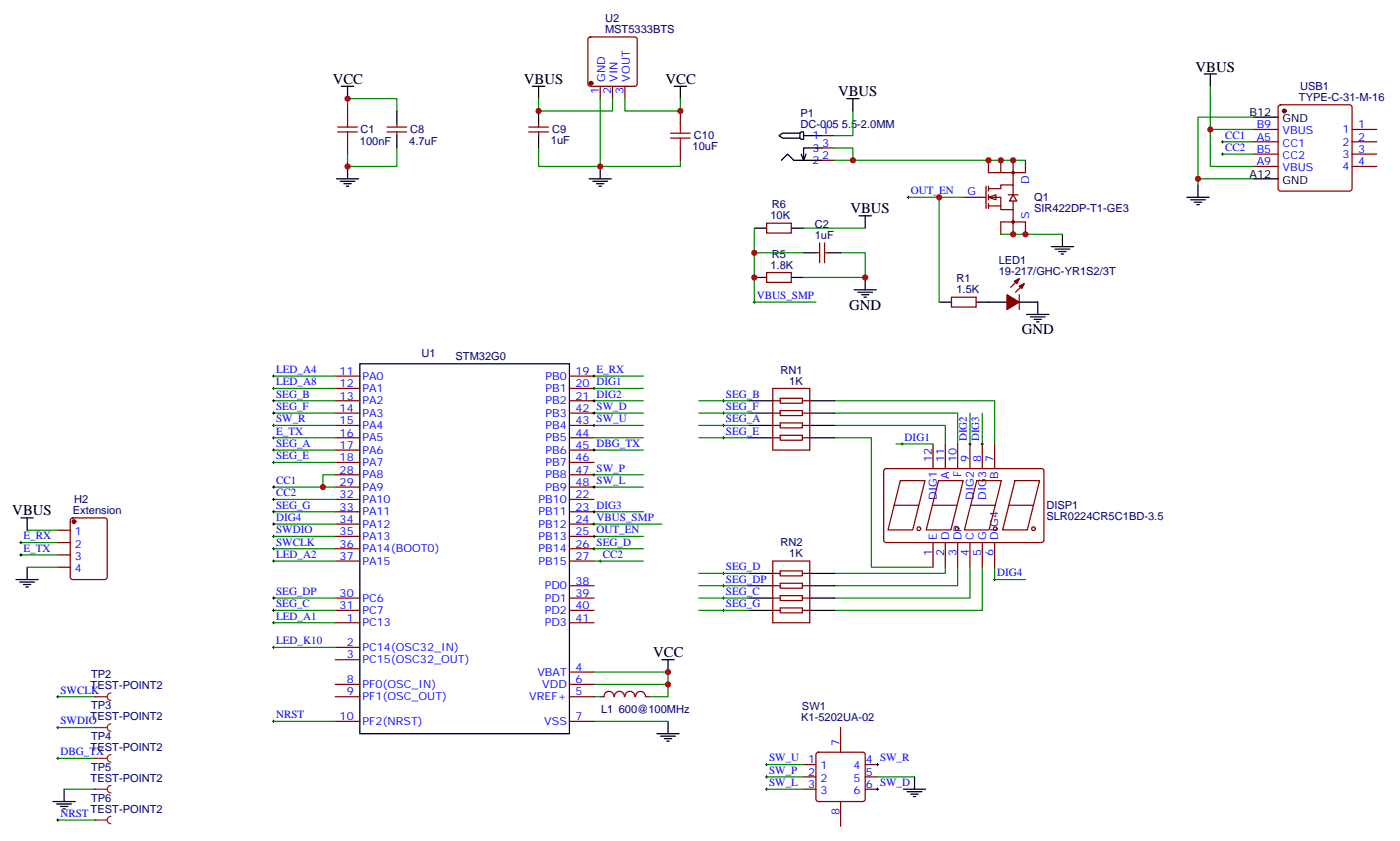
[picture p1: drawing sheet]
<svg xmlns="http://www.w3.org/2000/svg" width="401mm" height="241mm" viewBox="0 0 401 241" stroke-linecap="round" stroke-linejoin="round" font-family="sans-serif">
<g fill="none" stroke="#870000" stroke-width=".35">
<path d="M168.5 10.8l.5-.2h12.7l.5 .2 .2 .5v12.7l-.2 .5-.5 .2h-12.7l-.5-.2-.2-.5v-12.7zM99.5 30v3.5M110.8 37.7h5.6M110.8 36.3h5.6M113.6 35.3v1M113.6 37.7v1.1M151.3 37.7h5.7M151.3 36.3h5.7M154.2 35.3v1M154.2 37.7v1.1M171.8 24.7v3.5M175.3 24.7v3.5"/>
<path d="M178.9 24.7v3.5M194.7 31.8v3.5M235.3 38.8h3.5M358.8 37h7M366.1 30.2l.4-.2h19.8l.5 .2 .2 .5v23.3l-.2 .5-.5 .2h-19.8l-.5-.3-.2-.4v-23.3zM387 37h7.1M99.5 40.6v3.5M194.7 42.3v3.6M235.3 45.9h3.5M235.3 42.3h3.5M358.8 44.1h7M358.8 40.6h7"/>
<path d="M358.8 47.6h7M387 44.1h7.1M387 40.6h7.1M387 47.6h7.1M96 107.6h7M96 111.1h7M96 114.7h7M96 118.2h7M163 107.6h7M163 111.1h7M163 114.7h7M163 118.2h7"/>
<path d="M96 121.7h7M96 125.2h7M96 128.8h7M96 132.3h7M96 135.8h7M96 139.3h7M163 121.7h7M163 125.2h7M163 128.8h7M163 132.3h7M163 135.8h7M163 139.3h7"/>
<path d="M16.6 151.7h3.5M16.6 155.2h3.5M16.6 158.8h3.5M20.3 148.4l.5-.2h9.2l.6 .4 .1 16.5-.5 .7h-9.4l-.6-.5-.1-16.4zM96 142.9h7M96 146.4h7M96 149.9h7M96 153.5h7M96 157h7M163 142.9h7M163 146.4h7M163 149.9h7"/>
<path d="M163 153.5h7M163 157h7M16.6 162.3h3.5M96 178.2h7M96 160.5h7M96 171.1h7M96 174.6h7M163 178.2h7M163 160.5h7M163 171.1h7M163 174.6h7M163 167.6h7"/>
<path d="M96 199.3h7M96 185.2h7M96 188.7h7M96 195.8h7M163 199.3h7M163 192.3h7M163 195.8h7M175.7 199.3a1.41 1.41 0 0 0-1.4-1.5 1.41 1.41 0 0 0-1.4 1.5h-1.1M175.9 199.3a1.41 1.41 0 0 1 1.4-1.5 1.41 1.41 0 0 1 1.4 1.5M178.9 199.3a1.41 1.41 0 0 1 1.4-1.5 1.41 1.41 0 0 1 1.4 1.5M181.9 199.3a1.41 1.41 0 0 1 1.4-1.5 1.41 1.41 0 0 1 1.4 1.5M184.9 199.3h1"/>
<path d="M96 206.4h7M163 206.4h7M230 218.7h3.5M233.8 215.4l.4-.2h12.7l.5 .2 .2 .5v12.7l-.2 .5-.5 .2h-12.7l-.5-.2-.2-.5v-12.7zM240.6 208.1v7.1M247.6 218.7h3.6M230 222.2h3.5M230 225.8h3.5M240.6 229.3v7.1M247.6 222.2h3.6M247.6 225.8h3.6"/>
</g>
<g fill="#870000" stroke="#870000" stroke-width=".35">
<circle cx="367.6" cy="31.8" r=".53"/>
<circle cx="169.2" cy="23.8" r=".53"/>
<circle cx="21.2" cy="149.2" r=".53"/>
</g>
<g fill="none" stroke="#000" stroke-width=".35">
<path d="M97.7 24.7h3.5M99.5 24.7v3.5M113.6 31.8v3.5M113.6 38.8v3.5M152.4 24.7h3.5M154.2 24.7v3.5M154.2 31.8v3.5M154.2 38.8v3.5M193 24.7h3.5M194.7 24.7v3.5M223 38.8l1-.7h5v1.4h-5zM229 38.1l.3-.4h.7v2.2h-.7l-.3-.4"/>
<path d="M230 38.8h5.3M242.4 28.2h3.5M244.1 28.2v3.6M344.7 21.2h3.5M346.4 21.2v3.5M358.8 33.5h7M96.3 51.2h6.4M97.4 51.9h4.2M98.4 52.6h2.1M99.1 53.3h.7M99.5 47.6v3.6M168.6 51.2h6.4"/>
<path d="M169.7 51.9h4.2M170.7 52.6h2.2M171.4 53.3h.8M171.8 47.6v3.6M223.7 45.9l1.7-1.8 1.8 1.8h8.1M230.7 44.1l-.7 1.8M235.3 42.3h-5.3v3.6l-.7-1.8M339.7 56.4h6.4M340.8 57.2h4.2M341.8 57.9h2.2M342.5 58.6h.8M342.9 52.9v3.5"/>
<path d="M358.8 51.2h7M300.9 70.6h6.4M302 71.3h4.2M303 72h2.2M303.7 72.7h.7M304.1 67v3.6M103 104.1h60v105.8h-60zM6 148.2h3.5M7.8 148.2v3.5M4.6 165.8h6.3M5.6 166.5h4.3M6.7 167.2h2.1"/>
<path d="M7.4 167.9h.7M7.8 162.3v3.5M189.4 188.7h3.6M191.2 188.7v3.6M188 209.9h6.4M189.1 210.6h4.2M190.1 211.3h2.2M190.9 212h.7M191.2 206.4v3.5M15.2 229.3h6.3M16.2 230h4.3M17.3 230.7h2.1"/>
<path d="M18 231.4h.7M18.3 225.8v3.5M258.6 225.8h6.3M259.6 226.5h4.3M260.7 227.2h2.1M261.4 227.9h.7M261.8 222.2v3.6"/>
</g>
<path d="M96.7 37.7h5.6M96.7 36.3h5.6M99.5 33.5v2.8M99.5 37.7v2.9M191.9 39.5h5.7M191.9 38.1h5.7M194.7 35.3v2.8M194.7 39.5v2.8" fill="none" stroke="#a10000" stroke-width=".35"/>
<g fill="none" stroke="#008700" stroke-width=".35">
<path d="M99.5 30v-1.8h14.1v3.6M154.2 28.2v3.6h21.1v-3.6M171.8 28.2v19.4h22.9v-1.7M178.9 28.2v3.6h15.8v-3.6M244.1 31.8v7h-5.3M346.4 24.7v12.3h12.4M346.4 37v10.6h12.4M358.8 33.5h-15.9v17.7M113.6 42.3v5.3h-14.1v-3.5M154.2 42.3v5.3h17.6M238.8 42.3h5.3v3.6M350 40.6h8.8"/>
<path d="M350 44.1h8.8M358.8 51.2h-15.9v1.7M6 155.2h10.6M6 158.8h10.6M7.8 151.7h8.8M78.3 153.5h17.7M78.3 157h17.7M7.8 162.3h8.8M16.6 199.3h10.6M170 192.3h21.2v7h-5.3M170 199.3h1.8M170 195.8h21.2"/>
<path d="M16.6 217h10.6M16.6 208.1h10.6M170 206.4h21.2M219.4 218.7h10.6M18.3 225.8h8.9M219.4 222.2h10.6M219.4 225.8h10.6M251.2 222.2h10.6"/>
</g>
<g fill="none" stroke="#000" stroke-width=".29">
<path d="M259.6 56.4h.7M260 56.1v.7M349.6 40.6h.7M349.6 44.1h.7M350 40.2v.7M350 43.7v.8M78 157h.7M78 153.5h.7M78.3 153.1v.7M78.3 156.6v.7M16.2 199.3h.7M16.6 199v.7"/>
<path d="M16.2 208.1h.7M16.2 217h.7M16.6 207.8v.7M16.6 216.6v.7M219.1 218.7h.7M219.4 218.4v.7M250.8 218.7h.7M251.2 218.4v.7M219.1 222.2h.7M219.1 225.8h.7M219.4 221.9v.7M219.4 225.4v.7"/>
</g>
<path d="M27.2 199.3h3.5M31.7 198.3a1.06 1.06 0 0 0-1 1 1.06 1.06 0 0 0 1 1.1" fill="none" stroke="#8c2424" stroke-width=".35"/>
<circle cx="27.2" cy="199.3" r=".18" fill="#8c2424"/>
<path d="M27.2 208.1h3.5M31.7 207.1a1.06 1.06 0 0 0-1 1 1.06 1.06 0 0 0 1 1.1" fill="none" stroke="#8c2424" stroke-width=".35"/>
<circle cx="27.2" cy="208.1" r=".18" fill="#8c2424"/>
<path d="M27.2 217h3.5M31.7 215.9a1.06 1.06 0 0 0-1 1.1 1.06 1.06 0 0 0 1 1" fill="none" stroke="#8c2424" stroke-width=".35"/>
<circle cx="27.2" cy="217" r=".18" fill="#8c2424"/>
<path d="M27.2 225.8h3.5M31.7 224.7a1.06 1.06 0 0 0-1 1.1 1.06 1.06 0 0 0 1 1" fill="none" stroke="#8c2424" stroke-width=".35"/>
<circle cx="27.2" cy="225.8" r=".18" fill="#8c2424"/>
<g fill="none" stroke="#000" stroke-width=".29">
<path d="M78 107.6h.7M78 111.1h.7M78.3 107.2v.7M78.3 110.8v.7M169.7 107.6h.7M170 107.2v.7M78 125.2h.7M78 121.7h.7M78 139.3h.7M78.3 121.4v.7M78.3 124.9v.7M78.3 139v.7"/>
<path d="M5.6 158.8h.7M5.6 155.2h.7M6 154.9v.7M6 158.4v.7M78 142.9h.7M78.3 142.5v.7M78 160.5h.7M78 178.2h.7M78.3 160.2v.7M78.3 177.8v.7M171.4 160.5h.8M171.8 160.2v.7"/>
<path d="M78 185.2h.7M78.3 184.9v.7M250.8 225.8h.7M251.2 225.4v.7"/>
</g>
<g fill="none" stroke="#008700" stroke-width=".35">
<path d="M78.3 107.6h17.7M78.3 111.1h17.7M78.3 114.7h17.7M170 107.6h14.1M170 118.2h14.1M170 114.7h14.1M78.3 125.2h17.7M78.3 121.7h17.7M78.3 139.3h17.7M96 135.8h-3.6v3.5M170 128.8h14.1M78.3 149.9h17.7"/>
<path d="M78.3 142.9h17.7M170 146.4h14.1M170 153.5h14.1M78.3 160.5h17.7M78.3 178.2h17.7M170 160.5h14.1M78.3 185.2h17.7"/>
</g>
<path d="M27.2 234.6h3.5M31.7 233.5a1.06 1.06 0 0 0-1 1.1 1.06 1.06 0 0 0 1 1.1" fill="none" stroke="#8c2424" stroke-width=".35"/>
<circle cx="27.2" cy="234.6" r=".18" fill="#8c2424"/>
<g fill="none" stroke="#000" stroke-width=".29">
<path d="M215.5 86.4h.8M215.9 86.1v.7M78 114.7h.7M78 118.2h.7M78.3 114.3v.7M78.3 117.8v.7M169.7 111.1h.7M169.7 114.7h.7M169.7 118.2h.7M170 110.8v.7M170 114.3v.7M170 117.8v.7"/>
<path d="M206.7 114.7h.7M206.7 118.2h.7M207.1 114.3v.7M207.1 117.8v.7M78 128.8h.7M78 132.3h.7M78.3 128.4v.7M78.3 131.9v.7M169.7 121.7h.7M169.7 128.8h.7M169.7 139.3h.7M169.7 135.8h.7"/>
<path d="M170 121.4v.7M170 128.4v.7M170 135.5v.7M170 139v.7M206.7 121.7h.7M206.7 125.2h.7M207.1 121.4v.7M207.1 124.9v.7M257.9 127h.7M258.2 126.6v.8M277.3 127h.7M277.6 126.6v.8"/>
<path d="M280.8 127h.7M281.2 126.6v.8M78 149.9h.7M78 146.4h.7M78.3 146.1v.7M78.3 149.6v.7M169.7 149.9h.7M169.7 146.4h.7M169.7 153.5h.7M169.7 157h.7M170 146.1v.7M170 149.6v.7"/>
<path d="M170 153.1v.7M170 156.6v.7M78 171.1h.7M78 174.6h.7M78.3 170.7v.7M78.3 174.3v.7M206.7 164h.7M206.7 167.6h.7M206.7 171.1h.7M206.7 174.6h.7M207.1 163.7v.7M207.1 167.2v.7"/>
<path d="M207.1 170.7v.7M207.1 174.3v.7M284.3 165.8h.7M284.7 165.5v.7M78 206.4h.7M78.3 206v.7M16.2 234.6h.7M16.6 234.2v.7"/>
</g>
<g fill="none" stroke="#008700" stroke-width=".35">
<path d="M215.9 65.3v21.1h17.6M230 65.3h17.6M240.6 72.3h7v7.1h-17.6M78.3 118.2h17.7M170 111.1h14.1M200 118.2h14.1M200 114.7h14.1M238.8 114.7h45.9v12.3M238.8 118.2h35.3v8.8M277.6 118.2v8.8M281.2 118.2v8.8M78.3 132.3h17.7"/>
<path d="M78.3 128.8h17.7M170 121.7h14.1M170 125.2h14.1M170 139.3h14.1M170 135.8h14.1M200 121.7h14.1M200 125.2h14.1M238.8 121.7h31.8v5.3M238.8 125.2h10.6v37.1h17.7M256.5 127h10.6M78.3 146.4h17.7M170 149.9h19.4"/>
<path d="M170 157h14.1M78.3 174.6h17.7M78.3 171.1h17.7M200 174.6h14.1M200 171.1h14.1M200 167.6h14.1M200 164h14.1M270.6 162.3v1.7h-31.8M274.1 162.3v5.3h-35.3M277.6 162.3v8.8h-38.8M281.2 162.3v12.3h-42.4M284.7 162.3v3.5h8.8"/>
<path d="M78.3 206.4h17.7M16.6 234.6h10.6"/>
</g>
<g fill="none" stroke="#000" stroke-width=".35">
<path d="M215.9 79.4h3.5M215.9 65.3h3.5M226.5 79.4h3.5M226.5 65.3h3.5M245.9 61.7h3.5M247.6 61.7v3.6M247.6 79.4v3.5M244.5 82.9h6.3M245.5 83.6h4.3M246.6 84.3h2.1M247.3 85h.7M214.1 114.7h7.1"/>
<path d="M214.1 118.2h7.1M231.8 114.7h7M231.8 118.2h7M214.1 121.7h7.1M214.1 125.2h7.1M231.8 121.7h7M231.8 125.2h7M214.1 164h7.1M214.1 167.6h7.1M214.1 171.1h7.1M214.1 174.6h7.1M231.8 164h7"/>
<path d="M231.8 167.6h7M231.8 171.1h7M231.8 174.6h7"/>
</g>
<g fill="none" stroke="#870000" stroke-width=".35">
<path d="M282.9 45.9v3.5M286.5 45.9v3.5M293.5 45.9v3.5M219.4 78h7.1v2.8h-7.1zM219.4 63.9h7.1v2.8h-7.1zM286.5 63.5v3.5M290 63.5v3.5M221.2 111.1h10.6v17.7h-10.6zM221.2 114.7h2.1M221.2 118.2h2.1M223.3 113.9h6.4v1.5h-6.4zM223.3 117.5h6.4v1.4h-6.4z"/>
<path d="M229.7 114.7h2.1M229.7 118.2h2.1M221.2 125.2h2.1M221.2 121.7h2.1M223.3 121h6.4v1.4h-6.4zM223.3 124.5h6.4v1.4h-6.4zM229.7 125.2h2.1M229.7 121.7h2.1M253.2 134.3l.4-.2h44.8l.4 .7-.1 20-.6 .4h-44.7l-.5-.7v-19.7zM257.7 137.5h7.1l-3.6 14.1h-7zM267.1 127v7.1M268.6 137.5h7.1l-3.5 14.1h-7.1z"/>
<path d="M270.6 127v7.1M274.1 127v7.1M277.6 127v7.1M279.6 137.5h7l-3.5 14.1h-7.1zM281.2 127v7.1M284.7 127v7.1M290.5 137.5h7.1l-3.6 14.1h-7zM255.9 144.6h7.1M266.9 144.6h7M267.1 155.2v7.1M270.6 155.2v7.1M274.1 155.2v7.1"/>
<path d="M277.6 155.2v7.1M277.8 144.6h7.1M281.2 155.2v7.1M284.7 155.2v7.1M288.7 144.6h7.1M221.2 160.5h10.6v17.7h-10.6zM221.2 174.6h2.1M221.2 164h2.1M221.2 171.1h2.1M221.2 167.6h2.1M223.3 163.3h6.4v1.4h-6.4zM223.3 166.9h6.4v1.4h-6.4z"/>
<path d="M223.3 170.4h6.4v1.4h-6.4zM223.3 173.9h6.4v1.4h-6.4zM229.7 174.6h2.1M229.7 164h2.1M229.7 171.1h2.1M229.7 167.6h2.1"/>
<circle cx="263" cy="151.3" r=".53"/>
<circle cx="273.9" cy="151.3" r=".53"/>
<circle cx="284.9" cy="151.3" r=".53"/>
<circle cx="295.8" cy="151.3" r=".53"/>
</g>
<g fill="#fff" stroke="#870000" stroke-width=".35">
<path d="M282.9 56.4l2.1-.7v1.5z"/>
<path d="M290 55.7l1 1.8h-2.1z"/>
</g>
<g fill="none" stroke="#870000" stroke-width=".35">
<path d="M275.9 56.4h6.3M282.2 53.3v6.3M282.9 54h3.6v-1.1h3.5v2.8M282.9 56.4h3.6v3.6h3.5v-2.5M282.9 58.9h3.6M282.9 53.3v1.4M282.9 55.7v1.5M282.9 58.2v1.4M282.9 49.4h10.6M288.6 55.7h2.8M290 45.9v7M290 60v3.5"/>
<path d="M233.5 72.3h1.1M234.6 69.5v5.6M236 69.5v5.6M236 72.3h1.1M286.5 63.5h7v3.5M291.7 79.7l-2.4 2.5M272.3 85h7.1v2.8h-7.1zM291.7 84.3v4.2M293.2 81.1l-2.5 2.5"/>
</g>
<g fill="#870000" stroke="#870000" stroke-width=".35">
<path d="M288.2 84.3l3.5 2.1-3.5 2.1z"/>
<path d="M291.7 81.8l1.5-.7-.7 1.5z"/>
<path d="M290.3 80.4l1.4-.7-.7 1.4z"/>
<circle cx="290" cy="49.4" r=".35"/>
<circle cx="290" cy="63.5" r=".35"/>
</g>
<path d="M238.8 45.9h54.7M260 56.4h15.9M268.8 56.4v30M215.9 72.3h14.1M286.5 67h17.6" fill="none" stroke="#008700" stroke-width=".35"/>
<path d="M230 72.3h3.5M237.1 72.3h3.5M268.8 86.4h3.5M279.4 86.4h8.8M291.7 86.4h5.3v3.6M293.9 90h6.3M294.9 90.7h4.3M296 91.4h2.1M296.7 92.1h.7" fill="none" stroke="#000" stroke-width=".35"/>
<g fill="#c00">
<circle cx="268.8" cy="56.4" r=".88"/>
<circle cx="290" cy="67" r=".88"/>
<circle cx="293.5" cy="67" r=".88"/>
<circle cx="171.8" cy="47.6" r=".88"/>
<circle cx="154.2" cy="31.7" r=".88"/>
<circle cx="191.2" cy="195.8" r=".88"/>
<circle cx="191.2" cy="192.3" r=".88"/>
<circle cx="342.9" cy="51.2" r=".88"/>
<circle cx="346.4" cy="37" r=".88"/>
<circle cx="194.7" cy="31.7" r=".88"/>
<circle cx="99.5" cy="28.2" r=".88"/>
<circle cx="99.5" cy="47.6" r=".88"/>
<circle cx="92.4" cy="139.3" r=".88"/>
<circle cx="215.9" cy="79.4" r=".88"/>
<circle cx="290" cy="45.9" r=".88"/>
<circle cx="286.5" cy="45.9" r=".88"/>
<circle cx="282.9" cy="45.9" r=".88"/>
<circle cx="244.1" cy="45.9" r=".88"/>
<circle cx="215.9" cy="72.3" r=".88"/>
<circle cx="247.7" cy="79.4" r=".88"/>
</g>
<g font-size="4.2">
<text x="95.2" y="24">VCC</text>
<text x="149.9" y="24">VBUS</text>
<text x="190.5" y="24">VCC</text>
<text x="342.2" y="20.5">VBUS</text>
<text x="239.9" y="27.5">VBUS</text>
<text x="243.4" y="61">VBUS</text>
<text x="243.1" y="88.5">GND</text>
<text x="292.5" y="95.6">GND</text>
<text x="3.5" y="147.5">VBUS</text>
<text x="187" y="188">VCC</text>
</g>
<g font-size="3.2" fill="#000080">
<text x="173.2" y="6.4">U2</text>
<text x="173.2" y="9.5">MST5333BTS</text>
<text x="371.8" y="28.9">TYPE-C-31-M-16</text>
<text x="372.1" y="25.8">USB1</text>
<text x="229.1" y="33.5">P1</text>
<text x="103" y="41.4">100nF</text>
<text x="103.2" y="38.2">C1</text>
<text x="117.1" y="41.4">4.7uF</text>
<text x="117.4" y="38.2">C8</text>
<text x="157.7" y="41.3">1uF</text>
<text x="158" y="38.1">C9</text>
<text x="198.6" y="39.9">C10</text>
<text x="229.1" y="36.7">DC-005 5.5-2.0MM</text>
<text x="198.3" y="43">10uF</text>
<text x="220.9" y="59.6">R6</text>
<text x="296" y="57.5">Q1</text>
<text x="220.5" y="62.8">10K</text>
<text x="233.2" y="65.2">C2</text>
<text x="296" y="60.7">SIR422DP-T1-GE3</text>
<text x="233.2" y="68.4">1uF</text>
<text x="220.5" y="76.9">1.8K</text>
<text x="220.9" y="73.7">R5</text>
<text x="285.9" y="75.5">LED1</text>
<text x="273.8" y="84">1.5K</text>
<text x="273.8" y="80.8">R1</text>
<text x="285.9" y="78.7">19-217/GHC-YR1S2/3T</text>
<text x="120.6" y="102.1">U1</text>
<text x="130.4" y="103">STM32G0</text>
<text x="223.4" y="106.9">RN1</text>
<text x="225.9" y="110.1">1K</text>
<text x="21.2" y="143.9">H2</text>
<text x="20.9" y="147.1">Extension</text>
<text x="299.5" y="148.9">SLR0224CR5C1BD-3.5</text>
<text x="299.5" y="145.5">DISP1</text>
<text x="223.4" y="156.3">RN2</text>
<text x="225.9" y="159.5">1K</text>
<text x="26" y="197.2">TEST-POINT2</text>
<text x="26.1" y="194.1">TP2</text>
<text x="26.1" y="202.9">TP3</text>
<text x="229.6" y="203.2">SW1</text>
<text x="26" y="206">TEST-POINT2</text>
<text x="172.1" y="204.1">L1</text>
<text x="177.1" y="204.1">600@100MHz</text>
<text x="229.3" y="206.4">K1-5202UA-02</text>
<text x="26" y="214.8">TEST-POINT2</text>
<text x="26.1" y="211.7">TP4</text>
<text x="26.1" y="220.5">TP5</text>
<text x="26" y="223.7">TEST-POINT2</text>
<text x="26" y="232.5">TEST-POINT2</text>
<text x="26.1" y="229.4">TP6</text>
</g>
<g font-size="3.2" fill="#00f">
<text x="173.2" y="23.4" transform="rotate(-90 173.2 23.4)">GND</text>
<text x="176.7" y="23.4" transform="rotate(-90 176.7 23.4)">VIN</text>
<text x="180.3" y="23.4" transform="rotate(-90 180.3 23.4)">VOUT</text>
<text x="171.4" y="26.9" transform="rotate(-90 171.4 26.9)">1</text>
<text x="175" y="26.9" transform="rotate(-90 175 26.9)">2</text>
<text x="178.5" y="26.9" transform="rotate(-90 178.5 26.9)">3</text>
<text x="232.6" y="39.9">1</text>
<text x="235.3" y="42">3</text>
<text x="235.3" y="38.5">1</text>
<text x="350.7" y="39.7">CC1</text>
<text x="359.7" y="36.7">B9</text>
<text x="359.7" y="40.2">A5</text>
<text x="367.1" y="38.5">VBUS</text>
<text x="367.1" y="42">CC1</text>
<text x="384.3" y="38.1">1</text>
<text x="384.3" y="41.6">2</text>
<text x="388.8" y="36.7">1</text>
<text x="388.8" y="40.2">2</text>
<text x="232.6" y="46.9">2</text>
<text x="232.6" y="43.4">3</text>
<text x="235.3" y="45.5">2</text>
<text x="350.7" y="43.2">CC2</text>
<text x="359.7" y="43.7">B5</text>
<text x="359.7" y="47.3">A9</text>
<text x="367.1" y="45.5">CC2</text>
<text x="384.3" y="45.2">3</text>
<text x="388.8" y="43.7">3</text>
<text x="388.8" y="47.3">4</text>
<text x="294.6" y="52.5" transform="rotate(-90 294.6 52.5)">D</text>
<text x="367.1" y="49">VBUS</text>
<text x="384.3" y="48.7">4</text>
<text x="260.7" y="55.6">OUT_EN</text>
<text x="276.9" y="55.7">G</text>
<text x="294.6" y="62.8" transform="rotate(-90 294.6 62.8)">S</text>
<text x="216.6" y="85.5">VBUS_SMP</text>
<text x="79" y="106.7">LED_A4</text>
<text x="97.2" y="107.2">11</text>
<text x="164.7" y="107.2">19 E_RX</text>
<text x="79" y="110.2">LED_A8</text>
<text x="79" y="113.8">SEG_B</text>
<text x="97.2" y="110.8">12</text>
<text x="103.7" y="108.7">PA0</text>
<text x="103.7" y="112.2">PA1</text>
<text x="156.2" y="108.7">PB0</text>
<text x="156.2" y="112.2">PB1</text>
<text x="164.7" y="110.8">20 DIG1</text>
<text x="207.8" y="113.8">SEG_B</text>
<text x="79" y="117.3">SEG_F</text>
<text x="97.2" y="114.3">13</text>
<text x="97.2" y="117.8">14</text>
<text x="103.7" y="115.7">PA2</text>
<text x="103.7" y="119.2">PA3</text>
<text x="156.2" y="115.7">PB2</text>
<text x="156.2" y="119.2">PB3</text>
<text x="164.7" y="114.3">21 DIG2</text>
<text x="164.7" y="117.8">42 SW_D</text>
<text x="207.8" y="117.3">SEG_F</text>
<text x="79" y="124.4">E_TX</text>
<text x="79" y="120.8">SW_R</text>
<text x="97.2" y="121.4">15</text>
<text x="97.2" y="124.9">16</text>
<text x="103.7" y="122.8">PA4</text>
<text x="156.2" y="122.8">PB4</text>
<text x="164.7" y="121.4">43 SW_U</text>
<text x="164.7" y="124.9">44</text>
<text x="207.8" y="124.4">SEG_E</text>
<text x="207.8" y="120.8">SEG_A</text>
<text x="79" y="131.4">SEG_E</text>
<text x="79" y="127.9">SEG_A</text>
<text x="97.2" y="128.4">17</text>
<text x="97.2" y="131.9">18</text>
<text x="103.7" y="126.3">PA5</text>
<text x="103.7" y="129.8">PA6</text>
<text x="156.2" y="126.3">PB5</text>
<text x="156.2" y="129.8">PB6</text>
<text x="164.7" y="128.4">45 DBG_TX</text>
<text x="164.7" y="131.9">46</text>
<text x="258.9" y="126.1">DIG1</text>
<text x="276.8" y="126.3" transform="rotate(-90 276.8 126.3)">DIG2</text>
<text x="280.3" y="126.3" transform="rotate(-90 280.3 126.3)">DIG3</text>
<text x="97.2" y="135.5">28</text>
<text x="103.7" y="133.3">PA7</text>
<text x="103.7" y="136.9">PA8</text>
<text x="156.2" y="133.3">PB7</text>
<text x="156.2" y="136.9">PB8</text>
<text x="164.7" y="135.5">47 SW_P</text>
<text x="266.7" y="132.3" transform="rotate(-90 266.7 132.3)">12</text>
<text x="270.2" y="132.3" transform="rotate(-90 270.2 132.3)">11</text>
<text x="271.6" y="136.9" transform="rotate(-90 271.6 136.9)">A</text>
<text x="273.8" y="132.3" transform="rotate(-90 273.8 132.3)">10</text>
<text x="275.2" y="136.6" transform="rotate(-90 275.2 136.6)">F</text>
<text x="277.3" y="132.3" transform="rotate(-90 277.3 132.3)">9</text>
<text x="280.8" y="132.3" transform="rotate(-90 280.8 132.3)">8</text>
<text x="284.3" y="132.3" transform="rotate(-90 284.3 132.3)">7</text>
<text x="285.8" y="136.9" transform="rotate(-90 285.8 136.9)">B</text>
<text x="79" y="138.5">CC1</text>
<text x="79" y="142">CC2</text>
<text x="97.2" y="139">29</text>
<text x="97.2" y="142.5">32</text>
<text x="103.7" y="140.4">PA9</text>
<text x="103.7" y="143.9">PA10</text>
<text x="154.2" y="143.9">PB10</text>
<text x="156.2" y="140.4">PB9</text>
<text x="164.7" y="142.5">22</text>
<text x="164.7" y="139">48 SW_L</text>
<text x="268.1" y="143" transform="rotate(-90 268.1 143)">DIG1</text>
<text x="278.7" y="143" transform="rotate(-90 278.7 143)">DIG2</text>
<text x="282.2" y="143" transform="rotate(-90 282.2 143)">DIG3</text>
<text x="79" y="149">DIG4</text>
<text x="79" y="145.5">SEG_G</text>
<text x="97.2" y="146.1">33</text>
<text x="97.2" y="149.6">34</text>
<text x="103.7" y="147.5">PA11</text>
<text x="154.2" y="147.5">PB11</text>
<text x="164.7" y="146.1">23 DIG3</text>
<text x="164.7" y="149.6">24 VBUS_SMP</text>
<text x="6.7" y="154.3">E_RX</text>
<text x="21.4" y="153.1">1</text>
<text x="79" y="152.6">SWDIO</text>
<text x="97.2" y="153.1">35</text>
<text x="103.7" y="151">PA12</text>
<text x="103.7" y="154.5">PA13</text>
<text x="154.2" y="151">PB12</text>
<text x="154.2" y="154.5">PB13</text>
<text x="164.7" y="153.1">25 OUT_EN</text>
<text x="268.1" y="154.5" transform="rotate(-90 268.1 154.5)">E</text>
<text x="271.6" y="154.5" transform="rotate(-90 271.6 154.5)">D</text>
<text x="275.2" y="154.5" transform="rotate(-90 275.2 154.5)">DP</text>
<text x="278.7" y="154.5" transform="rotate(-90 278.7 154.5)">C</text>
<text x="282.2" y="154.5" transform="rotate(-90 282.2 154.5)">G</text>
<text x="285.8" y="154.5" transform="rotate(-90 285.8 154.5)">DIG4</text>
<text x="6.7" y="157.9">E_TX</text>
<text x="21.4" y="156.6">2</text>
<text x="21.4" y="160.2">3</text>
<text x="79" y="156.1">SWCLK</text>
<text x="79" y="159.6">LED_A2</text>
<text x="97.2" y="156.6">36</text>
<text x="97.2" y="160.2">37</text>
<text x="103.7" y="158">PA14(BOOT0)</text>
<text x="103.7" y="161.6">PA15</text>
<text x="154.2" y="158">PB14</text>
<text x="154.2" y="161.6">PB15</text>
<text x="164.7" y="156.6">26 SEG_D</text>
<text x="164.7" y="160.2">27</text>
<text x="172.5" y="159.6">CC2</text>
<text x="266.7" y="159" transform="rotate(-90 266.7 159)">1</text>
<text x="270.2" y="159" transform="rotate(-90 270.2 159)">2</text>
<text x="273.8" y="159" transform="rotate(-90 273.8 159)">3</text>
<text x="277.3" y="159" transform="rotate(-90 277.3 159)">4</text>
<text x="280.8" y="159" transform="rotate(-90 280.8 159)">5</text>
<text x="284.3" y="159" transform="rotate(-90 284.3 159)">6</text>
<text x="21.4" y="163.7">4</text>
<text x="164.7" y="167.2">38</text>
<text x="207.8" y="163.2">SEG_D</text>
<text x="207.8" y="166.7">SEG_DP</text>
<text x="285.4" y="164.9">DIG4</text>
<text x="79" y="170.2">SEG_DP</text>
<text x="79" y="173.7">SEG_C</text>
<text x="97.2" y="170.7">30</text>
<text x="103.7" y="172.2">PC6</text>
<text x="155.9" y="168.6">PD0</text>
<text x="155.9" y="172.2">PD1</text>
<text x="164.7" y="170.7">39</text>
<text x="207.8" y="170.2">SEG_C</text>
<text x="207.8" y="173.7">SEG_G</text>
<text x="79" y="177.3">LED_A1</text>
<text x="97.2" y="174.3">31</text>
<text x="99.2" y="177.8">1</text>
<text x="103.7" y="179.2">PC13</text>
<text x="103.7" y="175.7">PC7</text>
<text x="155.9" y="175.7">PD2</text>
<text x="155.9" y="179.2">PD3</text>
<text x="164.7" y="174.3">40</text>
<text x="164.7" y="177.8">41</text>
<text x="79" y="184.3">LED_K10</text>
<text x="99.2" y="184.9">2</text>
<text x="99.2" y="188.4">3</text>
<text x="103.7" y="186.3">PC14(OSC32_IN)</text>
<text x="103.7" y="189.8">PC15(OSC32_OUT)</text>
<text x="164.7" y="191.9">4</text>
<text x="99.2" y="195.4">8</text>
<text x="103.7" y="196.8">PF0(OSC_IN)</text>
<text x="153.8" y="193.3">VBAT</text>
<text x="155.2" y="196.8">VDD</text>
<text x="164.7" y="195.4">6</text>
<text x="17.3" y="198.4">SWCLK</text>
<text x="99.2" y="199">9</text>
<text x="103.7" y="200.4">PF1(OSC_OUT)</text>
<text x="151.5" y="200.4">VREF+</text>
<text x="164.7" y="199">5</text>
<text x="17.3" y="207.3">SWDIO</text>
<text x="79" y="205.5">NRST</text>
<text x="97.2" y="206">10</text>
<text x="103.7" y="207.4">PF2(NRST)</text>
<text x="155.8" y="207.4">VSS</text>
<text x="164.7" y="206">7</text>
<text x="240.2" y="213.4" transform="rotate(-90 240.2 213.4)">7</text>
<text x="17.3" y="216.1">DBG_TX</text>
<text x="220.1" y="221.4">SW_P</text>
<text x="220.1" y="217.8">SW_U</text>
<text x="231.3" y="218.4">1</text>
<text x="231.3" y="221.9">2</text>
<text x="234.8" y="220.1">1</text>
<text x="244.3" y="220.1">4</text>
<text x="247.8" y="218.4">4 SW_R</text>
<text x="247.8" y="221.9">5</text>
<text x="220.1" y="224.9">SW_L</text>
<text x="231.3" y="225.4">3</text>
<text x="234.8" y="223.7">2</text>
<text x="234.8" y="227.2">3</text>
<text x="244.3" y="223.7">5</text>
<text x="244.3" y="227.2">6</text>
<text x="247.8" y="225.4">6 SW_D</text>
<text x="17.3" y="233.7">NRST</text>
<text x="240.2" y="233.1" transform="rotate(-90 240.2 233.1)">8</text>
</g>
<g font-size="3.2">
<text x="357.7" y="33.2">B12</text>
<text x="367.1" y="34.9">GND</text>
<text x="357.7" y="50.8">A12</text>
<text x="367.1" y="52.6">GND</text>
</g>
</svg>
